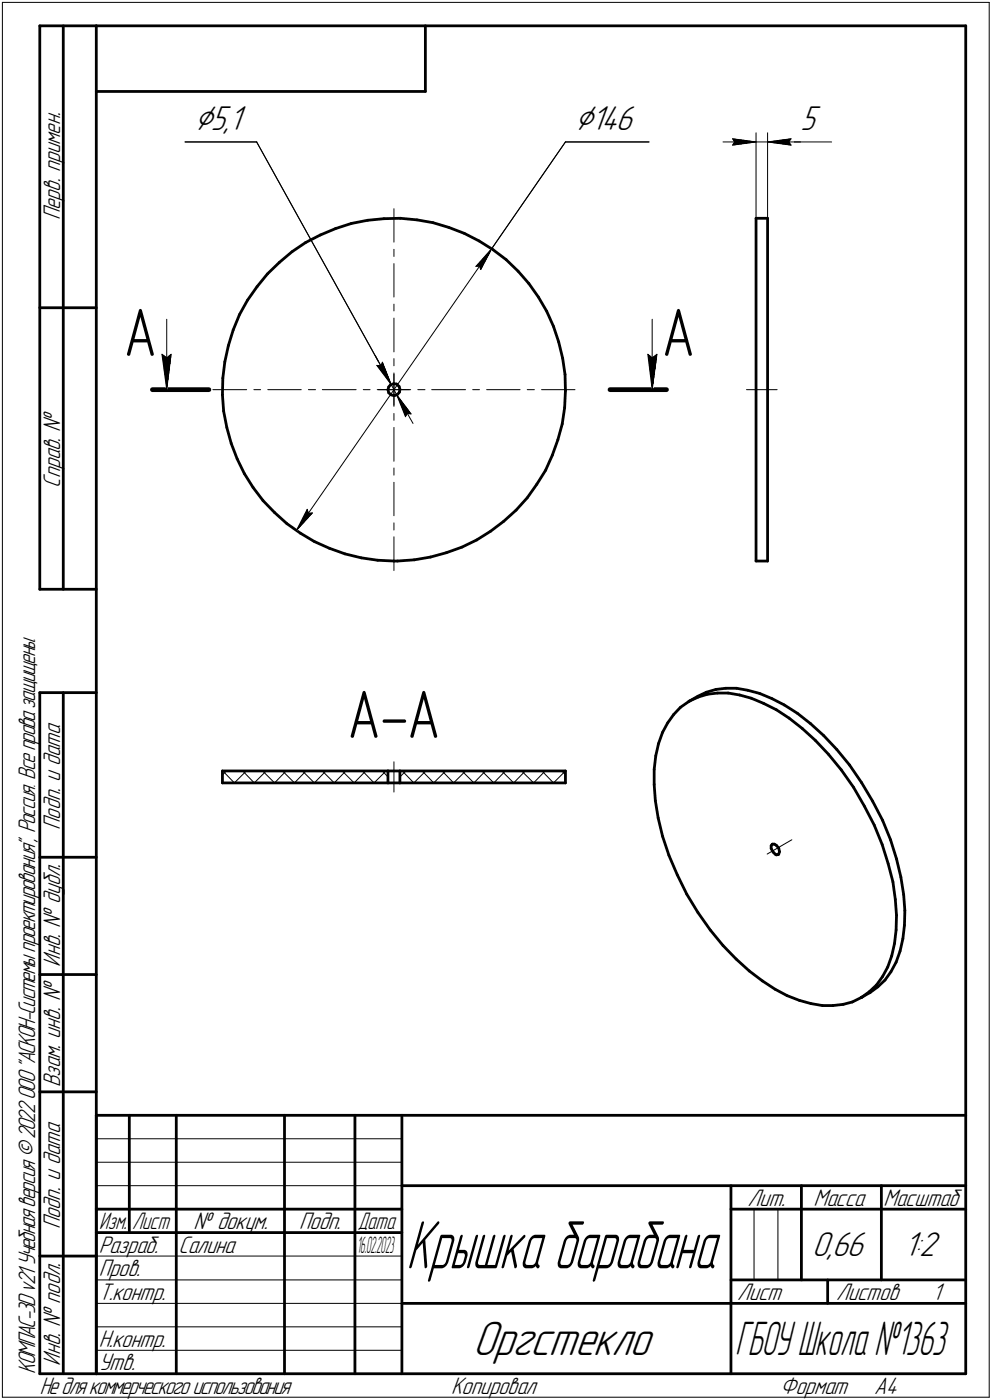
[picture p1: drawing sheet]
<svg xmlns="http://www.w3.org/2000/svg" width="211mm" height="298mm" viewBox="0 0 211 298" stroke-linecap="round" stroke-linejoin="round" font-family="sans-serif">
<g fill="none" stroke="#000" stroke-width=".59">
<path d="M8.5 5.5v120zM8.5 5.5h12zM13.5 5.5v120zM20.5 5.5v287zM20.5 5.5h185zM20.5 19.5h70zM90.5 5.5v14zM205.5 5.5v287zM56.9 58.3l-2.2 2.7zM56.9 58.3l2.5-2.4zM59.4 55.9l2.7-2.3zM62.1 53.6l2.9-2z"/>
<path d="M65 51.6l3.2-1.6zM68.2 50l3.2-1.3zM71.4 48.7l3.4-1.1zM74.8 47.6l3.4-.7zM78.2 46.9l3.5-.3zM81.7 46.6l3.5-.1zM85.2 46.5l3.5 .3zM88.7 46.8l3.4 .6zM92.1 47.4l3.4 1zM95.5 48.4l3.3 1.3zM98.8 49.7l3.1 1.6zM101.9 51.3l3 1.9z"/>
<path d="M104.9 53.2l2.8 2.1zM107.7 55.3l2.5 2.4zM110.2 57.7l2.3 2.7zM160.9 46.5v73zM160.9 46.5h2.4zM163.3 46.5v73zM8.5 65.5h12zM47.8 77l-.4 3.5zM48.6 73.6l-.8 3.4zM49.6 70.3l-1 3.3zM51 67l-1.4 3.3zM52.7 63.9l-1.7 3.1z"/>
<path d="M54.7 61l-2 2.9zM112.5 60.4l2.1 2.8zM114.6 63.2l1.7 3.1zM116.3 66.3l1.5 3.2zM117.8 69.5l1.1 3.3zM118.9 72.8l.8 3.5zM119.7 76.3l.5 3.5zM120.2 79.8l.1 3.4zM47.3 84.1l.3 3.4zM47.4 80.5l-.1 3.6zM47.6 87.5l.7 3.5zM48.3 91l.9 3.4z"/>
<path d="M49.2 94.4l1.3 3.3zM50.5 97.7l1.5 3.1zM82.5 83l.2 .7zM82.7 83.7l.5 .4zM82.7 82.4l-.2 .6zM83.1 81.9l-.4 .5zM83.1 81.9l.7-.2zM83.2 84.1l.6 .1zM83.8 81.7l.6 .1zM83.9 84.2h.1M83.9 84.2l.7-.2zM84.4 81.8l.5 .5z"/>
<path d="M84.9 82.3l.2 .6zM85 83.5l-.4 .5zM85.1 82.9l-.1 .6zM117.5 96.9l-1.4 3.3zM118.7 93.6l-1.2 3.3zM119.6 90.3l-.9 3.3zM120.1 86.8l-.5 3.5zM120.3 83.2l-.2 3.6zM52 100.8l1.8 3zM53.8 103.8l2.2 2.8zM56 106.6l2.4 2.5zM58.4 109.1l2.6 2.4z"/>
<path d="M61 111.5l2.9 2zM63.9 113.5l3 1.8zM66.9 115.3l3.2 1.5zM70.1 116.8l3.3 1.1zM73.4 117.9l3.5 .9zM76.9 118.8l3.4 .5zM80.3 119.3l3.5 .2zM83.8 119.5h.8zM84.6 119.5l3.5-.3zM88.1 119.2l3.5-.6zM91.6 118.6l3.4-.9zM95 117.7l3.3-1.2z"/>
<path d="M98.3 116.5l3.1-1.5zM101.4 115l3-1.9zM104.4 113.1l2.8-2.1zM107.2 111l2.6-2.4zM112.2 106l-2.4 2.6zM114.2 103.1l-2 2.9zM116.1 100.2l-1.9 2.9zM160.9 119.5h2.4zM8.5 125.5h12zM8.5 147.5v145zM8.5 147.5h12zM13.5 147.5v145z"/>
<path d="M140.1 158.3l-.6 2.7zM141 156l-.9 2.3zM142.1 153.9l-1.1 2.1zM143.3 152.1l-1.2 1.8zM144.8 150.6l-1.5 1.5zM144.8 150.6l1.7-1.2zM146.5 149.4l.2-.1zM146.7 149.3l1.9-.9zM146.7 149.3l1.8-1zM148.5 148.3l1.8-.9zM148.6 148.4l1.9-.6zM150.3 147.4l2-.6z"/>
<path d="M150.5 147.8l2.2-.2zM152.3 146.8l2.1-.2zM152.7 147.6h2.2zM154.4 146.6h2.3zM154.9 147.6l2.5 .4zM156.7 146.6l2.4 .4zM157.4 148l2.5 .7zM159.1 147l2.5 .7zM159.9 148.7l2.6 1.1zM161.6 147.7l2.7 1.1zM162.5 149.8l2.7 1.3zM164.3 148.8l2.6 1.3z"/>
<path d="M165.2 151.1l2.7 1.8zM166.9 150.1l2.8 1.8zM167.9 152.9l2.8 2.2zM169.7 151.9l2.8 2.2zM170.7 155.1l2.8 2.5zM172.5 154.1l2.8 2.5zM173.5 157.6l2.8 3zM175.3 156.6l2.8 3zM178.1 159.6l2.7 3.3zM47.3 164.2v2.5zM47.3 166.7h35.2zM47.3 164.2h35.2z"/>
<path d="M82.5 164.2v2.5zM82.5 166.7h2.6zM82.5 164.2h2.6zM85.1 164.2h35.2zM85.1 164.2v2.5zM85.1 166.7h35.2zM120.3 164.2v2.5zM139.2 167l.2 3.5zM139.2 163.8v3.2zM139.4 170.5l.6 3.7zM139.5 161l-.3 2.8zM140 174.2l1 3.9z"/>
<path d="M141 178.1l1.3 4zM164.3 179.7l-.2 .4zM164.3 179.7h.5zM164.8 179.7l.4 .3zM176.3 160.6l2.7 3.3zM179 163.9l2.6 3.7zM180.8 162.9l2.5 3.7zM181.6 167.6l2.3 4zM183.3 166.6l2.4 4zM183.9 171.6l2.1 4.1zM185.7 170.6l2.1 4.1zM186 175.7l1.7 4.1z"/>
<path d="M187.7 179.8l1.3 4.1zM187.8 174.7l1.7 4.1zM189.5 178.8l1.3 4.1zM8.5 182.5h12zM142.3 182.1l1.8 4.2zM144.1 186.3l2 4.1zM146.1 190.4l2.4 3.9zM148.5 194.3l2.6 3.7zM151.1 198l2.7 3.3zM164.1 180.7l.4 .7zM164.1 180.1v.6zM164.5 181.4l.4 .5z"/>
<path d="M164.9 181.9l.3 .1zM165.2 180l.5 .6zM165.2 182l.4-.1zM165.7 180.6l.2 .8zM165.7 181.9h-.1zM165.9 181.4l-.2 .5zM189 183.9l1 3.9zM190 187.8l.5 3.7zM190.5 191.5l.3 3.4zM190.7 198l-.4 2.9zM190.8 194.9l-.1 3.1zM190.8 182.9l.9 3.9z"/>
<path d="M191.7 186.8l.6 3.7zM192.1 199.9l-.6 2.6zM192.3 190.5l.2 3.4zM192.4 197l-.3 2.9zM192.5 193.9l-.1 3.1zM8.5 207.5h12zM153.8 201.3l2.8 2.9zM156.6 204.2l2.8 2.6zM159.4 206.8l2.8 2.1zM162.2 208.9l2.7 1.8zM164.9 210.7l2.6 1.3zM167.5 212l2.6 1z"/>
<path d="M170.1 213l2.5 .7zM172.6 213.7l2.4 .4zM175 214.1h2.2zM177.2 214.1l2.2-.2zM179.4 213.9l2-.5zM181.4 213.4l1.8-1zM183.2 212.4l.2-.1zM183.2 212.4l1.8-1zM183.4 212.3l1.6-1.1zM185 211.2l1.5-1.5zM185 211.4l.2-.1zM185.2 211.3l1.6-1.2z"/>
<path d="M186.8 210.1l1.5-1.4zM187.8 207.9l-1.3 1.8zM188.9 205.9l-1.1 2zM189.6 206.9l-1.3 1.8zM189.7 203.5l-.8 2.4zM190.3 200.9l-.6 2.6zM190.7 204.9l-1.1 2zM191.5 202.5l-.8 2.4zM8.5 232.5h12zM20.5 237.5h185zM20.5 237.5v55zM27.5 237.5v25z"/>
<path d="M37.5 237.5v55zM60.5 237.5v55zM75.5 237.5v55zM85.5 237.5v55zM20.5 257.5h65zM85.5 252.5h120zM155.5 252.5v40zM155.5 257.5h15zM170.5 252.5v20zM170.5 257.5h35zM187.5 252.5v20zM8.5 267.5h12z"/>
<path d="M20.5 262.5h65zM85.5 277.5h70zM155.5 277.5h50zM155.5 272.5h50zM176.1 272.5v5zM8.5 292.5h12zM20.5 292.5h185z"/>
</g>
<g fill="none" stroke="#000" stroke-width=".21">
<path d="M.5 .5v297zM.5 .5h210zM210.5 .5v297zM39.4 30.2h15.2zM54.6 30.2l28.6 51.7zM120.3 30.2l-15.7 22.7zM120.3 30.2h17.8zM153.8 30.2h7.1zM155.9 29.5l5 .7zM155.9 29.5l.4 .7zM155.9 30.9l5-.7zM156.3 30.2l-.4 .7z"/>
<path d="M160.9 28.3v18.2zM160.9 30.2h2.4zM163.3 28.3v18.2zM163.3 30.2h5zM163.3 30.2l5 .7zM163.3 30.2l5-.7zM163.3 30.2h7zM167.8 30.2l.5 .7zM168.3 30.2h8.7zM168.3 29.5l-.5 .7zM83.8 44.4v7.2zM83.8 53.1v1.5z"/>
<path d="M83.8 56.1v7.1zM101.3 56.7l.7-.1zM102 56.6l.3 .8zM104.6 52.9l-2.3 4.5zM104.6 52.9l-3.3 3.8zM104.6 52.9l-41.5 60zM34.5 75.4l1 7.6zM34.5 75.4l1 .8zM35.5 76.2l.9-.8zM35.5 68v15zM36.4 75.4l-.9 7.6zM79.8 75.7l3.4 6.2z"/>
<path d="M80.2 77.8l.8 .1zM80.2 77.8l3 4.1zM81.4 77.1l1.8 4.8zM81.4 77.1l-.4 .8zM83.8 64.8v1.4zM83.8 67.7v7.2zM83.8 76.4v1.5zM83.8 79.4v3.6zM83.8 79.7v3.3zM137.8 75.4l1 7.6zM137.8 75.4l1 .8zM138.8 76.2l1-.8z"/>
<path d="M138.8 68v15zM139.8 75.4l-1 7.6zM45.3 83h7.2zM54 83h1.5zM57 83h7.1zM65.6 83h1.5zM68.6 83h7.2zM77.3 83h1.4zM80.3 83h3.5zM80.5 83h3.3zM83.2 81.9l1.2 2.2zM83.8 83h3.6z"/>
<path d="M83.8 99.7v1.5zM83.8 91v7.2zM83.8 88.1v1.4zM83.8 83v3.5zM83.8 83h3.3zM83.8 83v3.3zM84.4 84.1l1.9 4.6zM84.4 84.1l3.1 4zM84.4 84.1l3.5 6.1zM86.6 88.1l-.3 .6zM86.6 88.1h.9zM88.9 83h1.5z"/>
<path d="M91.9 83h7.2zM100.6 83h1.4zM103.5 83h7.2zM112.2 83h1.5zM115.2 83h7.1zM158.8 83h6.6zM65.4 108.5l-2.3 4.4zM65.4 108.5l.2 .8zM65.6 109.3l.9-.1zM66.5 109.2l-3.4 3.7zM83.8 114.3v7.2zM83.8 111.3v1.6z"/>
<path d="M83.8 102.7v7.1zM47.3 165l.9-.8zM47.4 164.2l2.5 2.5zM49.9 166.7l2.5-2.5zM51.6 164.2l2.5 2.5zM54.1 166.7l2.5-2.5zM55.9 164.2l2.5 2.5zM60.1 164.2l2.6 2.5zM60.9 164.2l-2.5 2.5zM64.3 164.2l2.6 2.5zM65.1 164.2l-2.4 2.5zM68.6 164.2l2.5 2.5z"/>
<path d="M69.3 164.2l-2.4 2.5zM72.8 164.2l2.6 2.5zM73.6 164.2l-2.5 2.5zM77.1 164.2l2.5 2.5zM77.8 164.2l-2.4 2.5zM79.6 166.7l2.5-2.5zM81.4 164.2l1.1 1.2zM83.8 162.2v6.5zM85.1 165.4l1.3-1.2zM85.6 164.2l2.5 2.5zM88.1 166.7l2.5-2.5zM89.8 164.2l2.5 2.5z"/>
<path d="M92.3 166.7l2.5-2.5zM94.1 164.2l2.4 2.5zM96.5 166.7l2.6-2.5zM98.3 164.2l2.5 2.5zM102.5 164.2l2.6 2.5zM103.3 164.2l-2.5 2.5zM106.8 164.2l2.5 2.5zM107.5 164.2l-2.4 2.5zM111 164.2l2.5 2.5zM111.8 164.2l-2.5 2.5zM115.3 164.2l2.5 2.5zM116 164.2l-2.5 2.5z"/>
<path d="M117.8 166.7l2.5-2.5zM119.5 164.2l.8 .8zM163.2 181.9l5.3-3.1zM20.5 247.5h65zM20.5 252.5h65zM20.5 242.5h65zM160.4 257.5v15zM165.5 257.5v15zM20.5 267.5h65zM20.5 272.5h65zM20.5 277.5h65zM.5 297.5h210z"/>
<path d="M20.5 282.5h65zM20.5 287.5h65z"/>
</g>
<path d="M32.4 83h12zM129.8 83h12z" fill="none" stroke="#000" stroke-width="1"/>
<g fill="#fff" stroke="#fff" stroke-width=".21">
<path d="M65.2 107.9h.2zM65.1 107.9h.3zM65.1 108h.5zM65 108.1h.7zM65 108.2h.9zM64.9 108.3h1.1zM64.9 108.4h1.2zM64.9 108.5h1.3zM64.9 108.5h1.5zM64.8 108.6h1.7zM64.8 108.7h1.8zM64.7 108.8h2zM64.7 108.9h2.2zM64.6 109h2.4zM64.6 109.1h2.5zM64.5 109.1h2.7zM64.5 109.2h2.7zM64.4 109.3h2.7zM64.4 109.4h2.7zM64.3 109.5h2.7zM64.3 109.6h2.6zM64.3 109.6h2.5zM64.3 109.7h2.4zM64.2 109.8h2.4zM64.2 109.9h2.3zM64.1 110h2.4zM64.1 110.1h2.3zM64 110.2h2.4zM64 110.2h2.3zM63.9 110.3h2.3zM63.9 110.4h2.2zM63.8 110.5h2.2zM63.8 110.6h2.2zM63.8 110.7h2.1zM63.8 110.7h2zM63.7 110.8h2zM63.7 110.9h1.9zM63.6 111h1.9zM63.5 111.1h2zM63.5 111.2h1.9zM63.5 111.3h1.9zM63.5 111.3h1.8zM63.5 111.4h1.7zM63.4 111.5h1.7zM63.4 111.6h1.6zM63.4 111.7h1.5zM63.4 111.8h1.5zM63.3 111.8h1.5zM63.3 111.9h1.4zM63.3 112h1.3zM63.3 112.1h1.1zM63.3 112.2h1zM63.2 112.3h1zM63.2 112.4h.9zM63.2 112.4h.7zM63.2 112.5h.6zM63.2 112.6h.5zM63.2 112.7h.3zM63.2 112.8h.2z"/>
<path d="M104.4 53.1h.2zM104.3 53.2h.3zM104.1 53.3h.5zM104.1 53.3h.5zM103.9 53.4h.7zM103.8 53.5h.8zM103.6 53.6h1zM103.5 53.7h1.1zM103.4 53.8h1.1zM103.3 53.8h1.2zM103.1 53.9h1.4zM103 54h1.5zM103 54.1h1.4zM102.9 54.2h1.5zM102.8 54.3h1.6zM102.7 54.4h1.7zM102.6 54.4h1.8zM102.5 54.5h1.8zM102.4 54.6h1.9zM102.4 54.7h1.9zM102.4 54.8h1.9zM102.3 54.9h1.9zM102.2 54.9h2zM102.1 55h2zM102 55.1h2.1zM101.9 55.2h2.2zM101.9 55.3h2.2zM101.8 55.4h2.2zM101.8 55.5h2.2zM101.7 55.5h2.2zM101.6 55.6h2.3zM101.5 55.7h2.3zM101.4 55.8h2.4zM101.3 55.9h2.4zM101.3 56h2.4zM101.2 56h2.4zM101.2 56.1h2.4zM101.1 56.2h2.4zM101 56.3h2.5zM100.9 56.4h2.6zM100.8 56.5h2.7zM100.8 56.6h2.6zM100.7 56.6h2.7zM100.6 56.7h2.7zM100.5 56.8h2.8zM100.7 56.9h2.5zM100.8 57h2.4zM100.9 57.1h2.2zM101 57.1h2.1zM101.2 57.2h1.8zM101.3 57.3h1.7zM101.4 57.4h1.6zM101.5 57.5h1.5zM101.7 57.6h1.2zM101.8 57.7h1.1zM101.9 57.7h.9zM102 57.8h.8zM102.2 57.9h.5zM102.3 58h.4zM102.4 58.1h.2z"/>
<path d="M122.3 22h13.8zM122.3 22.1h13.8zM122.3 22.2h13.8zM122.3 22.3h13.8zM122.3 22.4h13.8zM122.3 22.4h13.8zM122.3 22.5h13.8zM122.3 22.6h13.8zM122.3 22.7h13.8zM122.3 22.8h13.8zM122.3 22.9h13.8zM122.3 22.9h13.8zM122.3 23h13.8zM122.3 23.1h13.8zM122.3 23.2h13.8zM122.3 23.3h13.8zM122.3 23.4h13.8zM122.3 23.5h13.8zM122.3 23.5h13.8zM122.3 23.6h13.8zM122.3 23.7h13.8zM122.3 23.8h13.8zM122.3 23.9h13.8zM122.3 24h13.8zM122.3 24h13.8zM122.3 24.1h13.8zM122.3 24.2h13.8zM122.3 24.3h13.8zM122.3 24.4h13.8zM122.3 24.5h13.8zM122.3 24.6h13.8zM122.3 24.6h13.8zM122.3 24.7h13.8zM122.3 24.8h13.8zM122.3 24.9h13.8zM122.3 25h13.8zM122.3 25.1h13.8zM122.3 25.1h13.8zM122.3 25.2h13.8zM122.3 25.3h13.8zM122.3 25.4h13.8zM122.3 25.5h13.8zM122.3 25.6h13.8zM122.3 25.7h13.8zM122.3 25.7h13.8zM122.3 25.8h13.8zM122.3 25.9h13.8zM122.3 26h13.8zM122.3 26.1h13.8zM122.3 26.2h13.8zM122.3 26.2h13.8zM122.3 26.3h13.8zM122.3 26.4h13.8zM122.3 26.5h13.8zM122.3 26.6h13.8zM122.3 26.7h13.8zM122.3 26.8h13.8zM122.3 26.8h13.8zM122.3 26.9h13.8zM122.3 27h13.8zM122.3 27.1h13.8zM122.3 27.2h13.8zM122.3 27.3h13.8zM122.3 27.3h13.8zM122.3 27.4h13.8zM122.3 27.5h13.8zM122.3 27.6h13.8zM122.3 27.7h13.8zM122.3 27.8h13.8zM122.3 27.9h13.8zM122.3 27.9h13.8zM122.3 28h13.8zM122.3 28.1h13.8zM122.3 28.2h13.8zM122.3 28.3h13.8zM122.3 28.4h13.8zM122.3 28.4h13.8zM122.3 28.5h13.8zM122.3 28.6h13.8zM122.3 28.7h13.8zM122.3 28.8h13.8zM122.3 28.9h13.8zM122.3 29h13.8zM122.3 29h13.8zM122.3 29.1h13.8z"/>
<path d="M26.3 64.6h7.1zM26.3 64.7h7.1zM26.3 64.8h7.1zM26.3 64.9h7.1zM26.3 64.9h7.1zM26.3 65h7.1zM26.3 65.1h7.1zM26.3 65.2h7.1zM26.3 65.3h7.1zM26.3 65.4h7.1zM26.3 65.4h7.1zM26.3 65.5h7.1zM26.3 65.6h7.1zM26.3 65.7h7.1zM26.3 65.8h7.1zM26.3 65.9h7.1zM26.3 66h7.1zM26.3 66h7.1zM26.3 66.1h7.1zM26.3 66.2h7.1zM26.3 66.3h7.1zM26.3 66.4h7.1zM26.3 66.5h7.1zM26.3 66.5h7.1zM26.3 66.6h7.1zM26.3 66.7h7.1zM26.3 66.8h7.1zM26.3 66.9h7.1zM26.3 67h7.1zM26.3 67.1h7.1zM26.3 67.1h7.1zM26.3 67.2h7.1zM26.3 67.3h7.1zM26.3 67.4h7.1zM26.3 67.5h7.1zM26.3 67.6h7.1zM26.3 67.6h7.1zM26.3 67.7h7.1zM26.3 67.8h7.1zM26.3 67.9h7.1zM26.3 68h7.1zM26.3 68.1h7.1zM26.3 68.2h7.1zM26.3 68.2h7.1zM26.3 68.3h7.1zM26.3 68.4h7.1zM26.3 68.5h7.1zM26.3 68.6h7.1zM26.3 68.7h7.1zM26.3 68.7h7.1zM26.3 68.8h7.1zM26.3 68.9h7.1zM26.3 69h7.1zM26.3 69.1h7.1zM26.3 69.2h7.1zM26.3 69.3h7.1zM26.3 69.3h7.1zM26.3 69.4h7.1zM26.3 69.5h7.1zM26.3 69.6h7.1zM26.3 69.7h7.1zM26.3 69.8h7.1zM26.3 69.8h7.1zM26.3 69.9h7.1zM26.3 70h7.1zM26.3 70.1h7.1zM26.3 70.2h7.1zM26.3 70.3h7.1zM26.3 70.4h7.1zM26.3 70.4h7.1zM26.3 70.5h7.1zM26.3 70.6h7.1zM26.3 70.7h7.1zM26.3 70.8h7.1zM26.3 70.9h7.1zM26.3 71h7.1zM26.3 71h7.1zM26.3 71.1h7.1zM26.3 71.2h7.1zM26.3 71.3h7.1zM26.3 71.4h7.1zM26.3 71.5h7.1zM26.3 71.5h7.1zM26.3 71.6h7.1zM26.3 71.7h7.1zM26.3 71.8h7.1zM26.3 71.9h7.1zM26.3 72h7.1zM26.3 72.1h7.1zM26.3 72.1h7.1zM26.3 72.2h7.1zM26.3 72.3h7.1zM26.3 72.4h7.1zM26.3 72.5h7.1zM26.3 72.6h7.1zM26.3 72.6h7.1zM26.3 72.7h7.1zM26.3 72.8h7.1zM26.3 72.9h7.1zM26.3 73h7.1zM26.3 73.1h7.1zM26.3 73.2h7.1zM26.3 73.2h7.1zM26.3 73.3h7.1zM26.3 73.4h7.1zM26.3 73.5h7.1zM26.3 73.6h7.1zM26.3 73.7h7.1zM26.3 73.7h7.1zM26.3 73.8h7.1zM26.3 73.9h7.1zM26.3 74h7.1zM26.3 74.1h7.1zM26.3 74.2h7.1zM26.3 74.3h7.1zM26.3 74.3h7.1zM26.3 74.4h7.1zM26.3 74.5h7.1zM26.3 74.6h7.1zM26.3 74.7h7.1zM26.3 74.8h7.1zM26.3 74.8h7.1zM26.3 74.9h7.1zM26.3 75h7.1zM26.3 75.1h7.1zM26.3 75.2h7.1zM26.3 75.3h7.1zM26.3 75.4h7.1zM26.3 75.4h7.1zM26.3 75.5h7.1zM26.3 75.6h7.1zM26.3 75.7h7.1zM26.3 75.8h7.1zM26.3 75.9h7.1zM26.3 75.9h7.1zM26.3 76h7.1zM26.3 76.1h7.1zM26.3 76.2h7.1zM26.3 76.3h7.1zM26.3 76.4h7.1zM26.3 76.5h7.1zM26.3 76.5h7.1zM26.3 76.6h7.1zM26.3 76.7h7.1zM26.3 76.8h7.1zM26.3 76.9h7.1zM26.3 77h7.1zM26.3 77h7.1zM26.3 77.1h7.1zM26.3 77.2h7.1zM26.3 77.3h7.1zM26.3 77.4h7.1zM26.3 77.5h7.1zM26.3 77.6h7.1zM26.3 77.6h7.1zM26.3 77.7h7.1zM26.3 77.8h7.1zM26.3 77.9h7.1zM26.3 78h7.1zM26.3 78.1h7.1zM26.3 78.1h7.1zM26.3 78.2h7.1zM26.3 78.3h7.1zM26.3 78.4h7.1zM26.3 78.5h7.1zM26.3 78.6h7.1zM26.3 78.7h7.1zM26.3 78.7h7.1z"/>
<path d="M140.8 64.6h7.1zM140.8 64.7h7.1zM140.8 64.8h7.1zM140.8 64.9h7.1zM140.8 64.9h7.1zM140.8 65h7.1zM140.8 65.1h7.1zM140.8 65.2h7.1zM140.8 65.3h7.1zM140.8 65.4h7.1zM140.8 65.4h7.1zM140.8 65.5h7.1zM140.8 65.6h7.1zM140.8 65.7h7.1zM140.8 65.8h7.1zM140.8 65.9h7.1zM140.8 66h7.1zM140.8 66h7.1zM140.8 66.1h7.1zM140.8 66.2h7.1zM140.8 66.3h7.1zM140.8 66.4h7.1zM140.8 66.5h7.1zM140.8 66.5h7.1zM140.8 66.6h7.1zM140.8 66.7h7.1zM140.8 66.8h7.1zM140.8 66.9h7.1zM140.8 67h7.1zM140.8 67.1h7.1zM140.8 67.1h7.1zM140.8 67.2h7.1zM140.8 67.3h7.1zM140.8 67.4h7.1zM140.8 67.5h7.1zM140.8 67.6h7.1zM140.8 67.6h7.1zM140.8 67.7h7.1zM140.8 67.8h7.1zM140.8 67.9h7.1zM140.8 68h7.1zM140.8 68.1h7.1zM140.8 68.2h7.1zM140.8 68.2h7.1zM140.8 68.3h7.1zM140.8 68.4h7.1zM140.8 68.5h7.1zM140.8 68.6h7.1zM140.8 68.7h7.1zM140.8 68.7h7.1zM140.8 68.8h7.1zM140.8 68.9h7.1zM140.8 69h7.1zM140.8 69.1h7.1zM140.8 69.2h7.1zM140.8 69.3h7.1zM140.8 69.3h7.1zM140.8 69.4h7.1zM140.8 69.5h7.1zM140.8 69.6h7.1zM140.8 69.7h7.1zM140.8 69.8h7.1zM140.8 69.8h7.1zM140.8 69.9h7.1zM140.8 70h7.1zM140.8 70.1h7.1zM140.8 70.2h7.1zM140.8 70.3h7.1zM140.8 70.4h7.1zM140.8 70.4h7.1zM140.8 70.5h7.1zM140.8 70.6h7.1zM140.8 70.7h7.1zM140.8 70.8h7.1zM140.8 70.9h7.1zM140.8 71h7.1zM140.8 71h7.1zM140.8 71.1h7.1zM140.8 71.2h7.1zM140.8 71.3h7.1zM140.8 71.4h7.1zM140.8 71.5h7.1zM140.8 71.5h7.1zM140.8 71.6h7.1zM140.8 71.7h7.1zM140.8 71.8h7.1zM140.8 71.9h7.1zM140.8 72h7.1zM140.8 72.1h7.1zM140.8 72.1h7.1zM140.8 72.2h7.1zM140.8 72.3h7.1zM140.8 72.4h7.1zM140.8 72.5h7.1zM140.8 72.6h7.1zM140.8 72.6h7.1zM140.8 72.7h7.1zM140.8 72.8h7.1zM140.8 72.9h7.1zM140.8 73h7.1zM140.8 73.1h7.1zM140.8 73.2h7.1zM140.8 73.2h7.1zM140.8 73.3h7.1zM140.8 73.4h7.1zM140.8 73.5h7.1zM140.8 73.6h7.1zM140.8 73.7h7.1zM140.8 73.7h7.1zM140.8 73.8h7.1zM140.8 73.9h7.1zM140.8 74h7.1zM140.8 74.1h7.1zM140.8 74.2h7.1zM140.8 74.3h7.1zM140.8 74.3h7.1zM140.8 74.4h7.1zM140.8 74.5h7.1zM140.8 74.6h7.1zM140.8 74.7h7.1zM140.8 74.8h7.1zM140.8 74.8h7.1zM140.8 74.9h7.1zM140.8 75h7.1zM140.8 75.1h7.1zM140.8 75.2h7.1zM140.8 75.3h7.1zM140.8 75.4h7.1zM140.8 75.4h7.1zM140.8 75.5h7.1zM140.8 75.6h7.1zM140.8 75.7h7.1zM140.8 75.8h7.1zM140.8 75.9h7.1zM140.8 75.9h7.1zM140.8 76h7.1zM140.8 76.1h7.1zM140.8 76.2h7.1zM140.8 76.3h7.1zM140.8 76.4h7.1zM140.8 76.5h7.1zM140.8 76.5h7.1zM140.8 76.6h7.1zM140.8 76.7h7.1zM140.8 76.8h7.1zM140.8 76.9h7.1zM140.8 77h7.1zM140.8 77h7.1zM140.8 77.1h7.1zM140.8 77.2h7.1zM140.8 77.3h7.1zM140.8 77.4h7.1zM140.8 77.5h7.1zM140.8 77.6h7.1zM140.8 77.6h7.1zM140.8 77.7h7.1zM140.8 77.8h7.1zM140.8 77.9h7.1zM140.8 78h7.1zM140.8 78.1h7.1zM140.8 78.1h7.1zM140.8 78.2h7.1zM140.8 78.3h7.1zM140.8 78.4h7.1zM140.8 78.5h7.1zM140.8 78.6h7.1zM140.8 78.7h7.1zM140.8 78.7h7.1z"/>
<path d="M33.9 74.9h3.1zM34 75h3zM34 75.1h3zM34 75.2h3zM34 75.3h3zM34 75.4h3zM34 75.4h3zM34 75.5h3zM34 75.6h3zM34 75.7h2.9zM34 75.8h2.9zM34 75.9h2.9zM34 75.9h2.9zM34 76h2.9zM34 76.1h2.9zM34.1 76.2h2.8zM34.1 76.3h2.8zM34.1 76.4h2.7zM34.1 76.5h2.7zM34.1 76.5h2.7zM34.1 76.6h2.7zM34.1 76.7h2.7zM34.1 76.8h2.7zM34.2 76.9h2.6zM34.2 77h2.6zM34.2 77h2.5zM34.2 77.1h2.5zM34.2 77.2h2.5zM34.2 77.3h2.5zM34.2 77.4h2.5zM34.3 77.5h2.4zM34.3 77.6h2.4zM34.3 77.6h2.4zM34.3 77.7h2.4zM34.3 77.8h2.4zM34.3 77.9h2.4zM34.3 78h2.4zM34.3 78.1h2.4zM34.4 78.1h2.3zM34.4 78.2h2.3zM34.4 78.3h2.3zM34.4 78.4h2.3zM34.4 78.5h2.2zM34.4 78.6h2.2zM34.4 78.7h2.2zM34.5 78.7h2.1zM34.5 78.8h2.1zM34.5 78.9h2.1zM34.5 79h2.1zM34.5 79.1h2.1zM34.5 79.2h2zM34.5 79.2h2zM34.5 79.3h2zM34.5 79.4h2zM34.5 79.5h2zM34.5 79.6h2zM34.5 79.7h2zM34.5 79.8h2zM34.5 79.8h1.9zM34.5 79.9h1.9zM34.6 80h1.8zM34.6 80.1h1.8zM34.6 80.2h1.8zM34.6 80.3h1.8zM34.6 80.3h1.8zM34.6 80.4h1.8zM34.6 80.5h1.7zM34.7 80.6h1.6zM34.7 80.7h1.6zM34.7 80.8h1.6zM34.7 80.9h1.6zM34.7 80.9h1.6zM34.7 81h1.6zM34.7 81.1h1.6zM34.7 81.2h1.5zM34.8 81.3h1.4zM34.8 81.4h1.4zM34.9 81.4h1.3zM34.9 81.5h1.3zM35 81.6h1.1zM35 81.7h1.1zM35 81.8h1zM35.1 81.9h.9zM35.1 82h.9zM35.1 82h.8zM35.1 82.1h.8zM35.2 82.2h.6zM35.2 82.3h.6zM35.2 82.4h.5zM35.3 82.5h.4zM35.3 82.5h.4zM35.4 82.6h.2zM35.4 82.7h.2z"/>
<path d="M137.2 74.9h3.2zM137.3 75h3.1zM137.3 75.1h3.1zM137.3 75.2h3.1zM137.3 75.3h3.1zM137.3 75.4h3.1zM137.3 75.4h3.1zM137.3 75.5h3.1zM137.4 75.6h2.9zM137.4 75.7h2.9zM137.4 75.8h2.9zM137.4 75.9h2.9zM137.4 75.9h2.9zM137.4 76h2.9zM137.4 76.1h2.9zM137.5 76.2h2.7zM137.5 76.3h2.7zM137.5 76.4h2.7zM137.5 76.5h2.7zM137.5 76.5h2.7zM137.5 76.6h2.7zM137.5 76.7h2.7zM137.5 76.8h2.7zM137.6 76.9h2.5zM137.6 77h2.5zM137.6 77h2.5zM137.6 77.1h2.5zM137.6 77.2h2.5zM137.6 77.3h2.5zM137.6 77.4h2.5zM137.7 77.5h2.3zM137.7 77.6h2.3zM137.7 77.6h2.3zM137.7 77.7h2.3zM137.7 77.8h2.3zM137.7 77.9h2.3zM137.7 78h2.3zM137.7 78.1h2.3zM137.8 78.1h2.2zM137.8 78.2h2.2zM137.8 78.3h2.2zM137.8 78.4h2.2zM137.8 78.5h2.2zM137.8 78.6h2.2zM137.8 78.7h2.2zM137.8 78.7h2.1zM137.8 78.8h2.1zM137.8 78.9h2.1zM137.8 79h2.1zM137.8 79.1h2.1zM137.8 79.2h2.1zM137.8 79.2h2.1zM137.9 79.3h1.9zM137.9 79.4h1.9zM137.9 79.5h1.9zM137.9 79.6h1.9zM137.9 79.7h1.9zM137.9 79.8h1.9zM137.9 79.8h1.9zM137.9 79.9h1.9zM138 80h1.7zM138 80.1h1.7zM138 80.2h1.7zM138 80.3h1.7zM138 80.3h1.7zM138 80.4h1.7zM138 80.5h1.7zM138.1 80.6h1.5zM138.1 80.7h1.5zM138.1 80.8h1.5zM138.1 80.9h1.5zM138.1 80.9h1.5zM138.1 81h1.5zM138.1 81.1h1.5zM138.1 81.2h1.4zM138.2 81.3h1.3zM138.2 81.4h1.3zM138.3 81.4h1.1zM138.3 81.5h1.1zM138.3 81.6h1.1zM138.3 81.7h1.1zM138.3 81.8h1zM138.4 81.9h.9zM138.4 82h.9zM138.4 82h.8zM138.5 82.1h.7zM138.5 82.2h.6zM138.5 82.3h.6zM138.6 82.4h.4zM138.6 82.5h.4zM138.7 82.5h.3zM138.7 82.6h.2zM138.7 82.7h.2z"/>
<path d="M84.5 84.2h.2zM84.5 84.3h.3zM84.5 84.4h.4zM84.5 84.5h.5zM84.5 84.6h.6zM84.5 84.7h.7zM84.6 84.8h.7zM84.6 84.8h.8zM84.6 84.9h.9zM84.6 85h1.1zM84.6 85.1h1.2zM84.6 85.2h1.3zM84.6 85.3h1.3zM84.6 85.3h1.4zM84.7 85.4h1.4zM84.7 85.5h1.5zM84.7 85.6h1.5zM84.7 85.7h1.6zM84.7 85.8h1.7zM84.7 85.9h1.7zM84.7 85.9h1.7zM84.7 86h1.8zM84.8 86.1h1.8zM84.8 86.2h1.9zM84.8 86.3h1.9zM84.8 86.4h2zM84.8 86.4h2.1zM84.9 86.5h2.1zM84.9 86.6h2.1zM85 86.7h2zM85 86.8h2.1zM85 86.9h2.2zM85.1 87h2.1zM85.1 87h2.2zM85.2 87.1h2.2zM85.2 87.2h2.3zM85.2 87.3h2.3zM85.3 87.4h2.2zM85.3 87.5h2.3zM85.3 87.5h2.4zM85.3 87.6h2.4zM85.3 87.7h2.5zM85.4 87.8h2.5zM85.4 87.9h2.6zM85.4 88h2.6zM85.5 88.1h2.6zM85.5 88.1h2.6zM85.6 88.2h2.6zM85.6 88.3h2.6zM85.6 88.4h2.5zM85.7 88.5h2.3zM85.7 88.6h2.1zM85.8 88.6h1.8zM85.8 88.7h1.7zM85.8 88.8h1.5zM85.9 88.9h1.2zM85.9 89h1.1zM85.9 89.1h1zM85.9 89.2h.8zM85.9 89.2h.6zM86 89.3h.4zM86 89.4h.2z"/>
<path d="M81.5 76.5h.2zM81.4 76.6h.3zM81.2 76.7h.6zM81 76.8h.8zM80.9 76.9h.9zM80.7 77h1.2zM80.5 77h1.4zM80.4 77.1h1.6zM80.3 77.2h1.7zM80.1 77.3h1.9zM80 77.4h2zM79.8 77.5h2.2zM79.7 77.6h2.4zM79.5 77.6h2.6zM79.6 77.7h2.5zM79.7 77.8h2.5zM79.8 77.9h2.4zM79.8 78h2.5zM79.8 78.1h2.5zM79.9 78.1h2.4zM80 78.2h2.4zM80 78.3h2.4zM80.1 78.4h2.3zM80.2 78.5h2.3zM80.3 78.6h2.2zM80.3 78.7h2.2zM80.3 78.7h2.2zM80.4 78.8h2.1zM80.5 78.9h2.1zM80.5 79h2.1zM80.6 79.1h2.1zM80.7 79.2h2zM80.8 79.2h1.9zM80.8 79.3h2zM80.9 79.4h1.9zM80.9 79.5h2zM81 79.6h1.9zM81 79.7h1.9zM81.1 79.8h1.9zM81.2 79.8h1.8zM81.3 79.9h1.7zM81.3 80h1.8zM81.4 80.1h1.7zM81.4 80.2h1.7zM81.5 80.3h1.6zM81.5 80.3h1.6zM81.6 80.4h1.5zM81.7 80.5h1.4zM81.7 80.6h1.4zM81.9 80.7h1.2zM82 80.8h1.1zM82 80.9h1.1zM82.1 80.9h1zM82.2 81h.9zM82.4 81.1h.7zM82.5 81.2h.6zM82.5 81.3h.7zM82.6 81.4h.6zM82.7 81.4h.5zM82.9 81.5h.3zM83 81.6h.2zM83.1 81.7h.1z"/>
<path d="M41.4 22h11.2zM41.4 22.1h11.2zM41.4 22.2h11.2zM41.4 22.3h11.2zM41.4 22.4h11.2zM41.4 22.4h11.2zM41.4 22.5h11.2zM41.4 22.6h11.2zM41.4 22.7h11.2zM41.4 22.8h11.2zM41.4 22.9h11.2zM41.4 22.9h11.2zM41.4 23h11.2zM41.4 23.1h11.2zM41.4 23.2h11.2zM41.4 23.3h11.2zM41.4 23.4h11.2zM41.4 23.5h11.2zM41.4 23.5h11.2zM41.4 23.6h11.2zM41.4 23.7h11.2zM41.4 23.8h11.2zM41.4 23.9h11.2zM41.4 24h11.2zM41.4 24h11.2zM41.4 24.1h11.2zM41.4 24.2h11.2zM41.4 24.3h11.2zM41.4 24.4h11.2zM41.4 24.5h11.2zM41.4 24.6h11.2zM41.4 24.6h11.2zM41.4 24.7h11.2zM41.4 24.8h11.2zM41.4 24.9h11.2zM41.4 25h11.2zM41.4 25.1h11.2zM41.4 25.1h11.2zM41.4 25.2h11.2zM41.4 25.3h11.2zM41.4 25.4h11.2zM41.4 25.5h11.2zM41.4 25.6h11.2zM41.4 25.7h11.2zM41.4 25.7h11.2zM41.4 25.8h11.2zM41.4 25.9h11.2zM41.4 26h11.2zM41.4 26.1h11.2zM41.4 26.2h11.2zM41.4 26.2h11.2zM41.4 26.3h11.2zM41.4 26.4h11.2zM41.4 26.5h11.2zM41.4 26.6h11.2zM41.4 26.7h11.2zM41.4 26.8h11.2zM41.4 26.8h11.2zM41.4 26.9h11.2zM41.4 27h11.2zM41.4 27.1h11.2zM41.4 27.2h11.2zM41.4 27.3h11.2zM41.4 27.3h11.2zM41.4 27.4h11.2zM41.4 27.5h11.2zM41.4 27.6h11.2zM41.4 27.7h11.2zM41.4 27.8h11.2zM41.4 27.9h11.2zM41.4 27.9h11.2zM41.4 28h11.2zM41.4 28.1h11.2zM41.4 28.2h11.2zM41.4 28.3h11.2zM41.4 28.4h11.2zM41.4 28.4h11.2zM41.4 28.5h11.2zM41.4 28.6h11.2zM41.4 28.7h11.2zM41.4 28.8h11.2zM41.4 28.9h11.2zM41.4 29h11.2zM41.4 29h11.2zM41.4 29.1h11.2z"/>
<path d="M170.3 22.1h4.6zM170.3 22.2h4.6zM170.3 22.3h4.6zM170.3 22.4h4.6zM170.3 22.4h4.6zM170.3 22.5h4.6zM170.3 22.6h4.6zM170.3 22.7h4.6zM170.3 22.8h4.6zM170.3 22.9h4.6zM170.3 22.9h4.6zM170.3 23h4.6zM170.3 23.1h4.6zM170.3 23.2h4.6zM170.3 23.3h4.6zM170.3 23.4h4.6zM170.3 23.5h4.6zM170.3 23.5h4.6zM170.3 23.6h4.6zM170.3 23.7h4.6zM170.3 23.8h4.6zM170.3 23.9h4.6zM170.3 24h4.6zM170.3 24h4.6zM170.3 24.1h4.6zM170.3 24.2h4.6zM170.3 24.3h4.6zM170.3 24.4h4.6zM170.3 24.5h4.6zM170.3 24.6h4.6zM170.3 24.6h4.6zM170.3 24.7h4.6zM170.3 24.8h4.6zM170.3 24.9h4.6zM170.3 25h4.6zM170.3 25.1h4.6zM170.3 25.1h4.6zM170.3 25.2h4.6zM170.3 25.3h4.6zM170.3 25.4h4.6zM170.3 25.5h4.6zM170.3 25.6h4.6zM170.3 25.7h4.6zM170.3 25.7h4.6zM170.3 25.8h4.6zM170.3 25.9h4.6zM170.3 26h4.6zM170.3 26.1h4.6zM170.3 26.2h4.6zM170.3 26.2h4.6zM170.3 26.3h4.6zM170.3 26.4h4.6zM170.3 26.5h4.6zM170.3 26.6h4.6zM170.3 26.7h4.6zM170.3 26.8h4.6zM170.3 26.8h4.6zM170.3 26.9h4.6zM170.3 27h4.6zM170.3 27.1h4.6zM170.3 27.2h4.6zM170.3 27.3h4.6zM170.3 27.3h4.6zM170.3 27.4h4.6zM170.3 27.5h4.6zM170.3 27.6h4.6zM170.3 27.7h4.6zM170.3 27.8h4.6zM170.3 27.9h4.6zM170.3 27.9h4.6zM170.3 28h4.6zM170.3 28.1h4.6zM170.3 28.2h4.6zM170.3 28.3h4.6zM170.3 28.4h4.6zM170.3 28.4h4.6zM170.3 28.5h4.6zM170.3 28.6h4.6zM170.3 28.7h4.6zM170.3 28.8h4.6zM170.3 28.9h4.6zM170.3 29h4.6zM170.3 29h4.6zM170.3 29.1h4.6z"/>
<path d="M168.1 29.1h.7zM167.4 29.2h1.4zM166.6 29.3h2.2zM165.9 29.4h2.9zM165.1 29.5h3.7zM164.9 29.5h3.9zM164.8 29.6h4zM164.5 29.7h4.3zM164.3 29.8h4.5zM164.2 29.9h4.6zM163.9 30h4.9zM163.7 30.1h5.1zM163.6 30.1h5.2zM163.3 30.2h5.5zM163.6 30.3h5.2zM163.7 30.4h5.1zM163.9 30.5h4.9zM164.2 30.6h4.6zM164.3 30.6h4.5zM164.5 30.7h4.3zM164.8 30.8h4zM164.9 30.9h3.9zM165.1 31h3.7zM165.8 31.1h3zM166.4 31.2h2.4zM167 31.2h1.8zM167.6 31.3h1.2zM168.2 31.4h.6z"/>
<path d="M155.4 29.1h.7zM155.4 29.2h1.5zM155.4 29.3h2.2zM155.4 29.4h3zM155.4 29.5h3.7zM155.4 29.5h3.9zM155.4 29.6h4.1zM155.4 29.7h4.3zM155.4 29.8h4.5zM155.4 29.9h4.7zM155.4 30h4.9zM155.4 30.1h5.1zM155.4 30.1h5.3zM155.4 30.2h5.5zM155.4 30.3h5.3zM155.4 30.4h5.1zM155.4 30.5h4.9zM155.4 30.6h4.7zM155.4 30.6h4.5zM155.4 30.7h4.3zM155.4 30.8h4.1zM155.4 30.9h3.9zM155.4 31h3.7zM155.4 31.1h3.1zM155.4 31.2h2.5zM155.4 31.2h1.8zM155.4 31.3h1.2zM155.4 31.4h.6z"/>
<path d="M73.9 145.9h19.8zM73.9 146h19.8zM73.9 146h19.8zM73.9 146.1h19.8zM73.9 146.2h19.8zM73.9 146.3h19.8zM73.9 146.4h19.8zM73.9 146.5h19.8zM73.9 146.6h19.8zM73.9 146.6h19.8zM73.9 146.7h19.8zM73.9 146.8h19.8zM73.9 146.9h19.8zM73.9 147h19.8zM73.9 147.1h19.8zM73.9 147.2h19.8zM73.9 147.2h19.8zM73.9 147.3h19.8zM73.9 147.4h19.8zM73.9 147.5h19.8zM73.9 147.6h19.8zM73.9 147.7h19.8zM73.9 147.7h19.8zM73.9 147.8h19.8zM73.9 147.9h19.8zM73.9 148h19.8zM73.9 148.1h19.8zM73.9 148.2h19.8zM73.9 148.3h19.8zM73.9 148.3h19.8zM73.9 148.4h19.8zM73.9 148.5h19.8zM73.9 148.6h19.8zM73.9 148.7h19.8zM73.9 148.8h19.8zM73.9 148.8h19.8zM73.9 148.9h19.8zM73.9 149h19.8zM73.9 149.1h19.8zM73.9 149.2h19.8zM73.9 149.3h19.8zM73.9 149.4h19.8zM73.9 149.4h19.8zM73.9 149.5h19.8zM73.9 149.6h19.8zM73.9 149.7h19.8zM73.9 149.8h19.8zM73.9 149.9h19.8zM73.9 149.9h19.8zM73.9 150h19.8zM73.9 150.1h19.8zM73.9 150.2h19.8zM73.9 150.3h19.8zM73.9 150.4h19.8zM73.9 150.5h19.8zM73.9 150.5h19.8zM73.9 150.6h19.8zM73.9 150.7h19.8zM73.9 150.8h19.8zM73.9 150.9h19.8zM73.9 151h19.8zM73.9 151h19.8zM73.9 151.1h19.8zM73.9 151.2h19.8zM73.9 151.3h19.8zM73.9 151.4h19.8zM73.9 151.5h19.8zM73.9 151.6h19.8zM73.9 151.6h19.8zM73.9 151.7h19.8zM73.9 151.8h19.8zM73.9 151.9h19.8zM73.9 152h19.8zM73.9 152.1h19.8zM73.9 152.1h19.8zM73.9 152.2h19.8zM73.9 152.3h19.8zM73.9 152.4h19.8zM73.9 152.5h19.8zM73.9 152.6h19.8zM73.9 152.7h19.8zM73.9 152.7h19.8zM73.9 152.8h19.8zM73.9 152.9h19.8zM73.9 153h19.8zM73.9 153.1h19.8zM73.9 153.2h19.8zM73.9 153.2h19.8zM73.9 153.3h19.8zM73.9 153.4h19.8zM73.9 153.5h19.8zM73.9 153.6h19.8zM73.9 153.7h19.8zM73.9 153.8h19.8zM73.9 153.8h19.8zM73.9 153.9h19.8zM73.9 154h19.8zM73.9 154.1h19.8zM73.9 154.2h19.8zM73.9 154.3h19.8zM73.9 154.3h19.8zM73.9 154.4h19.8zM73.9 154.5h19.8zM73.9 154.6h19.8zM73.9 154.7h19.8zM73.9 154.8h19.8zM73.9 154.9h19.8zM73.9 154.9h19.8zM73.9 155h19.8zM73.9 155.1h19.8zM73.9 155.2h19.8zM73.9 155.3h19.8zM73.9 155.4h19.8zM73.9 155.4h19.8zM73.9 155.5h19.8zM73.9 155.6h19.8zM73.9 155.7h19.8zM73.9 155.8h19.8zM73.9 155.9h19.8zM73.9 156h19.8zM73.9 156h19.8zM73.9 156.1h19.8zM73.9 156.2h19.8zM73.9 156.3h19.8zM73.9 156.4h19.8zM73.9 156.5h19.8zM73.9 156.5h19.8zM73.9 156.6h19.8zM73.9 156.7h19.8zM73.9 156.8h19.8zM73.9 156.9h19.8zM73.9 157h19.8zM73.9 157.1h19.8zM73.9 157.1h19.8zM73.9 157.2h19.8zM73.9 157.3h19.8zM73.9 157.4h19.8zM73.9 157.5h19.8zM73.9 157.6h19.8zM73.9 157.6h19.8zM73.9 157.7h19.8zM73.9 157.8h19.8zM73.9 157.9h19.8zM73.9 158h19.8zM73.9 158.1h19.8zM73.9 158.2h19.8zM73.9 158.2h19.8zM73.9 158.3h19.8zM73.9 158.4h19.8zM73.9 158.5h19.8zM73.9 158.6h19.8zM73.9 158.7h19.8zM73.9 158.7h19.8zM73.9 158.8h19.8zM73.9 158.9h19.8zM73.9 159h19.8zM73.9 159.1h19.8zM73.9 159.2h19.8zM73.9 159.3h19.8zM73.9 159.3h19.8zM73.9 159.4h19.8zM73.9 159.5h19.8zM73.9 159.6h19.8zM73.9 159.7h19.8zM73.9 159.8h19.8zM73.9 159.9h19.8zM73.9 159.9h19.8zM73.9 160h19.8zM73.9 160.1h19.8z"/>
</g>
<g fill="#000" stroke="#000" stroke-width=".21">
<path d="M156 29.6h.5zM156 29.7h1.1zM156 29.8h1.8zM156.1 29.9h2.3zM156.2 30h2.8zM156.2 30.1h3.5zM156.3 30.1h4z"/>
<path d="M156.3 30.2h4.6zM156.3 30.3h4zM156.2 30.4h3.5zM156.2 30.5h2.8zM156.1 30.6h2.3zM156 30.6h1.8zM156 30.7h1.1zM156 30.8h.5z"/>
<path d="M163.3 30.2h4.5zM164 30.3h3.9zM164.6 30.4h3.4zM165.3 30.5h2.8zM165.9 30.6h2.2zM166.5 30.6h1.6zM167.1 30.7h1.1zM167.7 30.8h.6z"/>
<path d="M167.7 29.6h.6zM167.1 29.7h1.1zM166.5 29.8h1.6zM165.9 29.9h2.2zM165.3 30h2.8zM164.6 30.1h3.4zM164 30.1h3.9z"/>
<path d="M104.1 53.5h.2zM104.1 53.6h.1zM104 53.7h.1zM103.9 53.8h.2zM103.8 53.9h.2zM103.7 54h.2zM103.6 54.1h.3zM103.5 54.2h.3zM103.5 54.3h.2zM103.4 54.4h.3zM103.3 54.4h.3zM103.3 54.5h.2zM103.2 54.6h.3zM103.1 54.7h.4zM103 54.8h.4zM103 54.9h.3zM102.9 54.9h.4zM102.8 55h.4zM102.7 55.1h.4zM102.6 55.2h.4zM102.6 55.3h.4zM102.5 55.4h.5zM102.4 55.5h.5zM102.4 55.5h.5zM102.3 55.6h.5zM102.2 55.7h.5zM102.1 55.8h.6zM102 55.9h.6zM101.9 56h.6zM101.9 56h.5zM101.9 56.1h.5zM101.8 56.2h.6zM101.7 56.3h.6zM101.6 56.4h.7zM101.5 56.5h.7zM101.4 56.6h.7zM101.3 56.6h.7z"/>
<path d="M104.1 53.7h.2zM104.1 53.8h.1zM104.1 53.8h.1zM104 53.9h.1zM103.9 54h.2zM103.9 54.1h.2zM103.8 54.2h.3zM103.7 54.3h.3zM103.7 54.4h.3zM103.6 54.4h.3zM103.5 54.5h.3zM103.5 54.6h.3zM103.5 54.7h.2zM103.4 54.8h.3zM103.3 54.9h.3zM103.3 54.9h.3zM103.2 55h.3zM103.1 55.1h.4zM103 55.2h.5zM103 55.3h.5zM103 55.4h.4zM102.9 55.5h.5zM102.9 55.5h.4zM102.8 55.6h.5zM102.7 55.7h.5zM102.7 55.8h.5zM102.6 55.9h.5zM102.5 56h.5zM102.4 56h.6zM102.4 56.1h.6zM102.4 56.2h.6zM102.3 56.3h.6zM102.3 56.4h.6zM102.2 56.5h.6zM102.1 56.6h.7zM102 56.6h.7zM102.1 56.7h.6zM102.1 56.8h.5zM102.1 56.9h.5zM102.2 57h.3zM102.2 57.1h.3zM102.2 57.1h.2zM102.3 57.2h.1z"/>
<path d="M34.5 75.6h.2zM34.5 75.7h.3zM34.5 75.8h.5zM34.5 75.9h.6zM34.5 75.9h.6zM34.5 76h.8zM34.6 76.1h.8zM34.6 76.2h.9zM34.6 76.3h.9zM34.6 76.4h.9zM34.6 76.5h.9zM34.6 76.5h.9zM34.6 76.6h.9zM34.7 76.7h.8zM34.7 76.8h.8zM34.7 76.9h.8zM34.7 77h.8zM34.7 77h.8zM34.7 77.1h.8zM34.7 77.2h.8zM34.7 77.3h.8zM34.8 77.4h.7zM34.8 77.5h.7zM34.8 77.6h.7zM34.8 77.6h.7zM34.8 77.7h.7zM34.8 77.8h.7zM34.8 77.9h.7zM34.9 78h.6zM34.9 78.1h.6zM34.9 78.1h.6zM34.9 78.2h.6zM34.9 78.3h.6zM34.9 78.4h.6zM34.9 78.5h.6zM34.9 78.6h.6zM35 78.7h.5zM35 78.7h.5zM35 78.8h.5zM35 78.9h.5zM35 79h.5zM35 79.1h.5zM35 79.2h.5zM35.1 79.2h.4zM35.1 79.3h.4zM35.1 79.4h.4zM35.1 79.5h.4zM35.1 79.6h.4zM35.1 79.7h.4zM35.1 79.8h.4zM35.1 79.8h.4zM35.1 79.9h.4zM35.1 80h.4zM35.1 80.1h.4zM35.1 80.2h.4zM35.1 80.3h.4zM35.1 80.3h.4zM35.1 80.4h.4zM35.2 80.5h.3zM35.2 80.6h.3zM35.2 80.7h.3zM35.2 80.8h.3zM35.2 80.9h.3zM35.2 80.9h.3zM35.2 81h.3zM35.3 81.1h.2zM35.3 81.2h.2zM35.3 81.3h.2zM35.3 81.4h.2zM35.3 81.4h.2zM35.3 81.5h.2zM35.3 81.6h.2zM35.3 81.7h.2z"/>
<path d="M36.2 75.6h.2zM36.2 75.7h.2zM36.1 75.8h.3zM35.9 75.9h.5zM35.8 75.9h.6zM35.7 76h.7zM35.6 76.1h.8zM35.5 76.2h.8zM35.5 76.3h.8zM35.5 76.4h.8zM35.5 76.5h.8zM35.5 76.5h.8zM35.5 76.6h.8zM35.5 76.7h.8zM35.5 76.8h.8zM35.5 76.9h.7zM35.5 77h.7zM35.5 77h.7zM35.5 77.1h.7zM35.5 77.2h.7zM35.5 77.3h.7zM35.5 77.4h.7zM35.5 77.5h.7zM35.5 77.6h.7zM35.5 77.6h.7zM35.5 77.7h.7zM35.5 77.8h.7zM35.5 77.9h.7zM35.5 78h.7zM35.5 78.1h.7zM35.5 78.1h.7zM35.5 78.2h.6zM35.5 78.3h.6zM35.5 78.4h.6zM35.5 78.5h.6zM35.5 78.6h.6zM35.5 78.7h.6zM35.5 78.7h.6zM35.5 78.8h.6zM35.5 78.9h.5zM35.5 79h.5zM35.5 79.1h.5zM35.5 79.2h.5zM35.5 79.2h.5zM35.5 79.3h.5zM35.5 79.4h.5zM35.5 79.5h.5zM35.5 79.6h.4zM35.5 79.7h.4zM35.5 79.8h.4zM35.5 79.8h.4zM35.5 79.9h.4zM35.5 80h.4zM35.5 80.1h.4zM35.5 80.2h.4zM35.5 80.3h.3zM35.5 80.3h.3zM35.5 80.4h.3zM35.5 80.5h.3zM35.5 80.6h.3zM35.5 80.7h.3zM35.5 80.8h.3zM35.5 80.9h.3zM35.5 80.9h.2zM35.5 81h.2zM35.5 81.1h.2zM35.5 81.2h.2zM35.5 81.3h.2zM35.5 81.4h.2zM35.5 81.4h.2zM35.5 81.5h.2zM35.5 81.6h.1zM35.5 81.7h.1zM35.5 81.8h.1zM35.5 81.9h.1zM35.5 82h.1zM35.5 82h.1zM35.5 82.1h.1zM35.5 82.2h.1z"/>
<path d="M80.3 77.9h.7zM80.3 78h.8zM80.4 78.1h.8zM80.4 78.1h.8zM80.5 78.2h.8zM80.6 78.3h.7zM80.7 78.4h.7zM80.7 78.5h.7zM80.8 78.6h.6zM80.9 78.7h.5zM80.9 78.7h.6zM80.9 78.8h.7zM81 78.9h.6zM81.1 79h.6zM81.2 79.1h.5zM81.2 79.2h.6zM81.3 79.2h.5zM81.4 79.3h.5zM81.4 79.4h.5zM81.4 79.5h.6zM81.5 79.6h.5zM81.6 79.7h.4zM81.7 79.8h.4zM81.7 79.8h.4zM81.8 79.9h.4zM81.9 80h.3zM82 80.1h.3zM82 80.2h.3zM82 80.3h.4zM82.1 80.3h.4zM82.2 80.4h.3zM82.2 80.5h.3zM82.3 80.6h.2zM82.4 80.7h.2zM82.5 80.8h.1zM82.5 80.9h.2zM82.5 80.9h.2zM82.6 81h.2zM82.7 81.1h.2zM82.7 81.2h.2zM82.8 81.3h.2z"/>
<path d="M81.3 77.4h.2zM81.3 77.5h.2zM81.2 77.6h.3zM81.2 77.6h.4zM81.1 77.7h.5zM81.1 77.8h.6zM81 77.9h.7zM81.1 78h.6zM81.2 78.1h.6zM81.2 78.1h.6zM81.3 78.2h.6zM81.3 78.3h.6zM81.4 78.4h.5zM81.4 78.5h.6zM81.4 78.6h.6zM81.4 78.7h.6zM81.5 78.7h.5zM81.6 78.8h.4zM81.6 78.9h.5zM81.7 79h.4zM81.7 79.1h.5zM81.8 79.2h.4zM81.8 79.2h.4zM81.9 79.3h.4zM81.9 79.4h.4zM82 79.5h.3zM82 79.6h.4zM82 79.7h.4zM82.1 79.8h.4zM82.1 79.8h.4zM82.2 79.9h.3zM82.2 80h.3zM82.3 80.1h.2zM82.3 80.2h.3zM82.4 80.3h.2zM82.5 80.3h.1zM82.5 80.4h.2zM82.5 80.5h.2zM82.5 80.6h.3zM82.6 80.7h.2zM82.6 80.8h.2zM82.7 80.9h.2zM82.7 80.9h.2zM82.8 81h.2z"/>
<path d="M137.9 75.6h.2zM137.9 75.7h.3zM137.9 75.8h.4zM137.9 75.9h.5zM137.9 75.9h.6zM137.9 76h.7zM137.9 76.1h.8zM138 76.2h.8zM138 76.3h.8zM138 76.4h.8zM138 76.5h.8zM138 76.5h.8zM138 76.6h.8zM138 76.7h.8zM138 76.8h.8zM138.1 76.9h.7zM138.1 77h.7zM138.1 77h.7zM138.1 77.1h.7zM138.1 77.2h.7zM138.1 77.3h.7zM138.1 77.4h.7zM138.1 77.5h.7zM138.2 77.6h.6zM138.2 77.6h.6zM138.2 77.7h.6zM138.2 77.8h.6zM138.2 77.9h.6zM138.2 78h.6zM138.2 78.1h.6zM138.2 78.1h.6zM138.3 78.2h.5zM138.3 78.3h.5zM138.3 78.4h.5zM138.3 78.5h.5zM138.3 78.6h.5zM138.3 78.7h.5zM138.3 78.7h.5zM138.3 78.8h.5zM138.3 78.9h.5zM138.3 79h.5zM138.3 79.1h.5zM138.3 79.2h.5zM138.3 79.2h.5zM138.3 79.3h.5zM138.3 79.4h.5zM138.3 79.5h.5zM138.4 79.6h.4zM138.4 79.7h.4zM138.4 79.8h.4zM138.4 79.8h.4zM138.4 79.9h.4zM138.4 80h.4zM138.4 80.1h.4zM138.4 80.2h.4zM138.5 80.3h.3zM138.5 80.3h.3zM138.5 80.4h.3zM138.5 80.5h.3zM138.5 80.6h.3zM138.5 80.7h.3zM138.5 80.8h.3zM138.5 80.9h.3zM138.6 80.9h.2zM138.6 81h.2zM138.6 81.1h.2zM138.6 81.2h.2zM138.6 81.3h.2zM138.6 81.4h.2zM138.6 81.4h.2zM138.6 81.5h.2z"/>
<path d="M139.6 75.6h.2zM139.4 75.7h.4zM139.4 75.8h.4zM139.3 75.9h.5zM139.1 75.9h.7zM139 76h.8zM138.9 76.1h.8zM138.8 76.2h.9zM138.8 76.3h.9zM138.8 76.4h.9zM138.8 76.5h.9zM138.8 76.5h.9zM138.8 76.6h.9zM138.8 76.7h.8zM138.8 76.8h.8zM138.8 76.9h.8zM138.8 77h.8zM138.8 77h.8zM138.8 77.1h.8zM138.8 77.2h.8zM138.8 77.3h.8zM138.8 77.4h.7zM138.8 77.5h.7zM138.8 77.6h.7zM138.8 77.6h.7zM138.8 77.7h.7zM138.8 77.8h.7zM138.8 77.9h.7zM138.8 78h.6zM138.8 78.1h.6zM138.8 78.1h.6zM138.8 78.2h.6zM138.8 78.3h.6zM138.8 78.4h.6zM138.8 78.5h.6zM138.8 78.6h.6zM138.8 78.7h.6zM138.8 78.7h.6zM138.8 78.8h.6zM138.8 78.9h.6zM138.8 79h.6zM138.8 79.1h.6zM138.8 79.2h.6zM138.8 79.2h.5zM138.8 79.3h.5zM138.8 79.4h.5zM138.8 79.5h.5zM138.8 79.6h.5zM138.8 79.7h.5zM138.8 79.8h.5zM138.8 79.8h.4zM138.8 79.9h.4zM138.8 80h.4zM138.8 80.1h.4zM138.8 80.2h.4zM138.8 80.3h.4zM138.8 80.3h.4zM138.8 80.4h.4zM138.8 80.5h.3zM138.8 80.6h.3zM138.8 80.7h.3zM138.8 80.8h.3zM138.8 80.9h.3zM138.8 80.9h.3zM138.8 81h.3zM138.8 81.1h.2zM138.8 81.2h.2zM138.8 81.3h.2zM138.8 81.4h.2zM138.8 81.4h.2zM138.8 81.5h.2zM138.8 81.6h.2zM138.8 81.7h.2zM138.8 81.8h.1zM138.8 81.9h.1zM138.8 82h.1zM138.8 82h.1zM138.8 82.1h.1zM138.8 82.2h.1zM138.8 82.3h.1z"/>
<path d="M84.8 84.9h.1zM84.8 85h.2zM84.8 85.1h.2zM84.9 85.2h.2zM84.9 85.3h.2zM84.9 85.3h.3zM85 85.4h.2zM85 85.5h.3zM85.1 85.6h.2zM85.1 85.7h.2zM85.1 85.8h.3zM85.2 85.9h.2zM85.2 85.9h.3zM85.3 86h.2zM85.3 86.1h.3zM85.3 86.2h.3zM85.3 86.3h.4zM85.3 86.4h.4zM85.4 86.4h.4zM85.4 86.5h.5zM85.4 86.6h.5zM85.5 86.7h.4zM85.5 86.8h.4zM85.6 86.9h.4zM85.6 87h.4zM85.6 87h.5zM85.7 87.1h.4zM85.7 87.2h.5zM85.8 87.3h.5zM85.8 87.4h.5zM85.8 87.5h.6zM85.9 87.5h.5zM85.9 87.6h.5zM85.9 87.7h.5zM85.9 87.8h.6zM85.9 87.9h.6zM86 88h.6zM86 88.1h.6zM86.1 88.1h.5zM86.1 88.2h.4zM86.1 88.3h.4zM86.2 88.4h.2zM86.2 88.5h.2z"/>
<path d="M84.8 84.7h.1zM84.8 84.8h.2zM84.9 84.9h.2zM85 85h.2zM85 85.1h.2zM85.1 85.2h.2zM85.1 85.3h.2zM85.2 85.3h.2zM85.2 85.4h.2zM85.3 85.5h.2zM85.3 85.6h.3zM85.3 85.7h.4zM85.4 85.8h.3zM85.4 85.9h.4zM85.5 85.9h.4zM85.5 86h.4zM85.6 86.1h.3zM85.6 86.2h.4zM85.7 86.3h.4zM85.7 86.4h.5zM85.8 86.4h.4zM85.9 86.5h.4zM85.9 86.6h.5zM85.9 86.7h.5zM85.9 86.8h.5zM86 86.9h.5zM86 87h.6zM86.1 87h.6zM86.1 87.1h.6zM86.2 87.2h.6zM86.3 87.3h.6zM86.3 87.4h.7zM86.4 87.5h.6zM86.4 87.5h.6zM86.4 87.6h.7zM86.4 87.7h.8zM86.5 87.8h.7zM86.5 87.9h.8zM86.6 88h.8zM86.6 88.1h.9z"/>
<path d="M65.3 108.6h.1zM65.3 108.7h.1zM65.2 108.8h.3zM65.2 108.9h.3zM65.1 109h.4zM65.1 109.1h.5zM65 109.1h.6zM65 109.2h.6zM64.9 109.3h.7zM64.9 109.4h.7zM64.9 109.5h.6zM64.9 109.6h.5zM64.8 109.6h.6zM64.8 109.7h.6zM64.7 109.8h.6zM64.7 109.9h.6zM64.6 110h.6zM64.6 110.1h.5zM64.5 110.2h.6zM64.5 110.2h.5zM64.4 110.3h.5zM64.4 110.4h.5zM64.3 110.5h.6zM64.3 110.6h.5zM64.3 110.7h.4zM64.3 110.7h.4zM64.2 110.8h.4zM64.2 110.9h.3zM64.1 111h.4zM64.1 111.1h.3zM64 111.2h.3zM64 111.3h.3zM63.9 111.3h.4zM63.9 111.4h.3zM63.8 111.5h.3zM63.8 111.6h.3zM63.8 111.7h.2zM63.8 111.8h.1zM63.7 111.8h.2zM63.7 111.9h.1zM63.6 112h.2zM63.5 112.2h.2z"/>
<path d="M65.6 109.3h.9zM65.6 109.4h.8zM65.5 109.5h.8zM65.4 109.6h.8zM65.4 109.6h.7zM65.4 109.7h.6zM65.3 109.8h.7zM65.3 109.9h.6zM65.2 110h.6zM65.1 110.1h.6zM65.1 110.2h.5zM65 110.2h.6zM64.9 110.3h.6zM64.9 110.4h.5zM64.9 110.5h.5zM64.8 110.6h.5zM64.7 110.7h.5zM64.7 110.7h.4zM64.6 110.8h.4zM64.5 110.9h.4zM64.5 111h.4zM64.4 111.1h.4zM64.3 111.2h.5zM64.3 111.3h.4zM64.3 111.3h.3zM64.2 111.4h.3zM64.1 111.5h.3zM64.1 111.6h.2zM64 111.7h.3zM63.9 111.8h.3zM63.9 111.8h.2zM63.8 111.9h.2zM63.8 112h.1zM63.7 112.1h.2zM63.7 112.2h.1zM63.6 112.3h.2zM63.5 112.4h.2z"/>
</g>
<text font-size="15.2" x="86.5" y="270.1">Крышка барабана</text>
<g font-size="14.6">
<text x="26.3" y="75.8">А</text>
<text x="140.8" y="75.8">А</text>
<text x="73.9" y="157.1">А-А</text>
</g>
<text font-size="10.9" x="100.6" y="288.5">Оргстекло</text>
<text font-size="10.6" x="156.4" y="288.5">ГБОУ Школа №1363</text>
<g font-size="8.5">
<text x="41.4" y="27.7">Ç5,1</text>
<text x="122.3" y="27.7">Ç146</text>
</g>
<g font-size="7.8">
<text x="170.3" y="27.7">5</text>
<text x="172.8" y="267.5">0,66</text>
<text x="192.4" y="267.5">1:2</text>
</g>
<g font-size="5.4">
<text x="12.8" y="46.9" transform="rotate(-90 12.8 46.9)">Перв. примен.</text>
<text x="12.8" y="103.8" transform="rotate(-90 12.8 103.8)">Справ. №</text>
<text x="12.8" y="176.7" transform="rotate(-90 12.8 176.7)">Подп. и дата</text>
<text x="12.8" y="205.8" transform="rotate(-90 12.8 205.8)">Инв. № дубл.</text>
<text x="12.8" y="231.6" transform="rotate(-90 12.8 231.6)">Взам. инв. №</text>
<text x="159.1" y="256.8">Лит.</text>
<text x="173.1" y="256.8">Масса</text>
<text x="188" y="256.8">Масштаб</text>
<text x="12.8" y="261.7" transform="rotate(-90 12.8 261.7)">Подп. и дата</text>
<text x="41.2" y="261.8">№ докум.</text>
<text x="63.6" y="261.8">Подп.</text>
<text x="21" y="266.8">Разраб.</text>
<text x="38" y="266.8">Салина</text>
<text x="21" y="271.8">Пров.</text>
<text x="21" y="276.8">Т.контр.</text>
<text x="156.9" y="276.8">Лист</text>
<text x="177.9" y="276.8">Листов</text>
<text x="198.4" y="276.8">1</text>
<text x="21" y="286.8">Н.контр.</text>
<text x="7.5" y="292.5" transform="rotate(-90 7.5 292.5)">КОМПАС-3Dv21 Учебнаяверсия©2022ООО&quot;АСКОН-Системыпроектирования&quot;, Россия. Всеправазащищены.</text>
<text x="12.8" y="290.8" transform="rotate(-90 12.8 290.8)">Инв. № подл.</text>
<text x="21" y="291.8">Утв.</text>
<text x="8.5" y="296.7">Недлякоммерческогоиспользования</text>
<text x="96" y="296.8">Копировал</text>
<text x="166" y="296.8">Формат</text>
<text x="186" y="296.8">A4</text>
</g>
<g font-size="5.3">
<text x="21.1" y="261.8">Изм.</text>
<text x="28.1" y="261.8">Лист</text>
<text x="76.1" y="261.8">Дата</text>
</g>
<g font-size="5.1">
<text x="76" y="266.8">1</text>
<text x="76.7" y="266.8">6.02.2023</text>
</g>
</svg>
